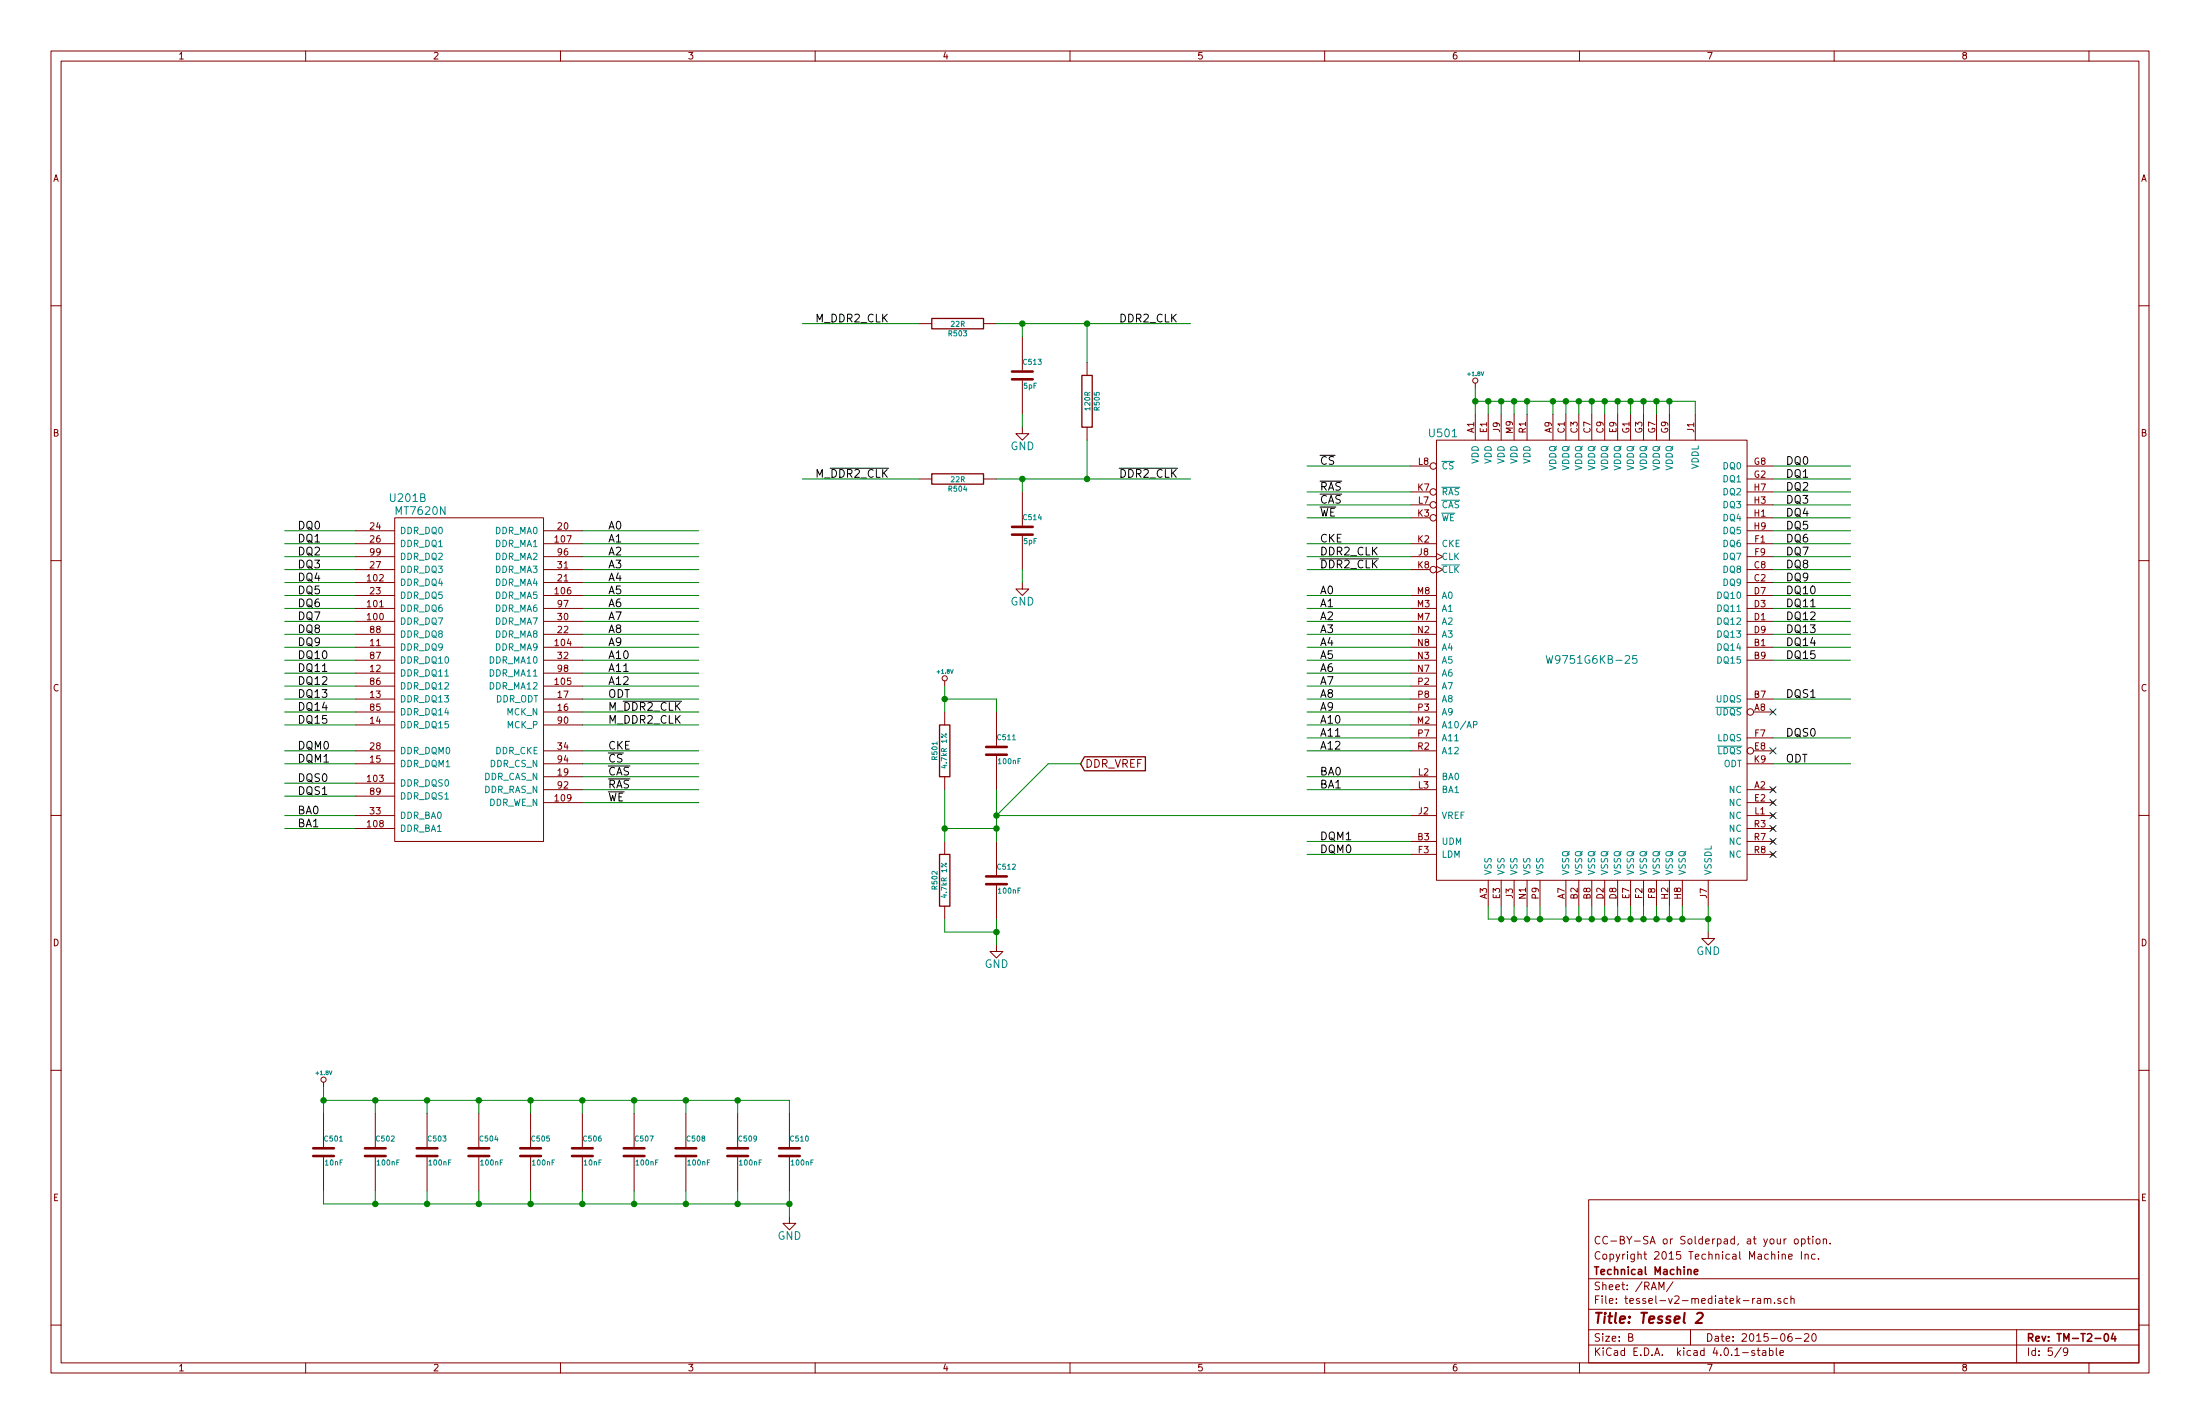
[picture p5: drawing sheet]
<svg xmlns="http://www.w3.org/2000/svg" width="432mm" height="279mm" viewBox="0 0 432 279" stroke-linecap="round" stroke-linejoin="round" font-family="sans-serif">
<g fill="none" stroke="#840000" stroke-width=".2">
<path d="M10 10h411.8v259.4h-411.8zM12 12h407.8v255.4h-407.8zM60 10v2M110 10v2M160 10v2M210 10v2M260 10v2M310 10v2M360 10v2M410 10v2M10 60h2M419.8 60h2"/>
<path d="M180.3 63.5h2.6M193 63.5h2.6M200.7 66v6.6M200.7 74.7v6.6M213.4 71.1v2.6M289.6 75.2v1M180.3 94h2.6M193 94h2.6M200.7 83.8v1.3h1.2l-1.2 1.3-1.3-1.3h1.3M200.7 96.5v6.6M213.4 83.8v2.6M276.9 99.1h3.8"/>
<path d="M276.9 96.5h3.8M276.9 91.4h3.8M281.9 86.4h61v86.3h-61zM289.6 81.3v5.1M292.1 81.3v5.1M294.6 81.3v5.1M297.2 81.3v5.1M299.7 81.3v5.1M304.8 81.3v5.1M307.3 81.3v5.1M309.9 81.3v5.1M312.4 81.3v5.1"/>
<path d="M315 81.3v5.1M317.5 81.3v5.1M320 81.3v5.1M322.6 81.3v5.1M325.1 81.3v5.1M327.7 81.3v5.1M332.7 81.3v5.1M342.9 94h5.1M342.9 99.1h5.1M342.9 96.5h5.1M342.9 91.4h5.1M10 110h2"/>
<path d="M69.8 106.7h7.7M69.8 114.3h7.7M69.8 119.4h7.7M69.8 116.8h7.7M69.8 111.8h7.7M69.8 109.2h7.7M69.8 104.1h7.7M77.5 101.6h29.2v63.5h-29.2zM106.7 106.7h7.6M106.7 114.3h7.6M106.7 119.4h7.6M106.7 116.8h7.6"/>
<path d="M106.7 111.8h7.6M106.7 109.2h7.6M106.7 104.1h7.6M200.7 114.3v1.3h1.2l-1.2 1.2-1.3-1.2h1.3M200.7 105.2v6.6M276.9 106.7h5M276.9 101.6h3.8M276.9 119.4h5M276.9 116.8h5M276.9 111.8h3.8M276.9 109.2h5M281.9 108.6l1.3 .6-1.3 .7"/>
<path d="M281.9 111.1l1.3 .7-1.3 .6M342.9 106.7h5.1M342.9 101.6h5.1M342.9 114.3h5.1M342.9 119.4h5.1M342.9 116.8h5.1M342.9 111.8h5.1M342.9 109.2h5.1M342.9 104.1h5.1M419.8 110h2M69.8 127h7.7M69.8 121.9h7.7"/>
<path d="M69.8 124.5h7.7M69.8 134.6h7.7M69.8 129.5h7.7M69.8 139.7h7.7M69.8 137.2h7.7M69.8 132.1h7.7M106.7 127h7.6M106.7 121.9h7.6M106.7 124.5h7.6M106.7 134.6h7.6M106.7 129.5h7.6M106.7 139.7h7.6"/>
<path d="M106.7 137.2h7.6M106.7 132.1h7.6M185.4 133.6v1M185.4 139.7v2.5M195.6 139.7v6.6M276.9 127h5M276.9 121.9h5M276.9 124.5h5M276.9 134.6h5M276.9 129.5h5M276.9 139.7h5M276.9 137.2h5"/>
<path d="M276.9 132.1h5M342.9 127h5.1M342.9 121.9h5.1M342.9 124.5h5.1M342.9 129.5h5.1M342.9 137.2h5.1M344.2 139.7h3.8M10 160h2M69.8 142.2h7.7M69.8 147.3h7.7M69.8 149.9h7.7M69.8 156.2h7.7"/>
<path d="M69.8 153.7h7.7M106.7 154.9h7.6M106.7 157.5h7.6M106.7 152.4h7.6M106.7 142.2h7.6M106.7 147.3h7.6M106.7 149.9h7.6M185.4 152.4v2.5M195.6 148.3v6.6M276.9 154.9h5M276.9 152.4h5M276.9 142.2h5"/>
<path d="M276.9 147.3h5M276.9 144.8h5M342.9 154.9h5.1M342.9 157.5h5.1M342.9 144.8h5.1M342.9 149.9h5.1M344.2 147.3h3.8M347.7 159.7l.6 .6M347.7 154.6l.6 .6M347.7 157.2l.6 .6M348.3 159.7l-.6 .6M348.3 154.6l-.6 .6"/>
<path d="M348.3 157.2l-.6 .6M419.8 160h2M69.8 160h7.7M69.8 162.6h7.7M185.4 165.1v2.5M185.4 177.8v2.5M195.6 165.1v6.6M195.6 173.7v6.6M276.9 160h5M276.9 165.1h5M276.9 167.6h5M292.1 172.7v5.1"/>
<path d="M294.6 172.7v5.1M297.2 172.7v5.1M299.7 172.7v5.1M302.3 172.7v5.1M307.3 172.7v5.1M309.9 172.7v5.1M312.4 172.7v5.1M315 172.7v5.1M317.5 172.7v5.1M320 172.7v5.1M322.6 172.7v5.1M325.1 172.7v5.1"/>
<path d="M327.7 172.7v5.1M330.2 172.7v5.1M335.3 172.7v5.1M342.9 160h5.1M342.9 165.1h5.1M342.9 167.6h5.1M342.9 162.6h5.1M347.7 162.3l.6 .6M347.7 164.8l.6 .6M347.7 167.3l.6 .6M348.3 162.3l-.6 .6M348.3 164.8l-.6 .6"/>
<path d="M348.3 167.3l-.6 .6M195.6 185.4v1.3h1.2l-1.2 1.3-1.3-1.3h1.3M335.3 182.9v1.3h1.2l-1.2 1.2-1.3-1.2h1.3M10 210h2M63.5 212.3v1.1M63.5 218.4v6.6M73.7 218.4v6.6M83.8 218.4v6.6M94 218.4v6.6M104.1 218.4v6.6M114.3 218.4v6.6M124.5 218.4v6.6"/>
<path d="M134.6 218.4v6.6M144.8 218.4v6.6M154.9 218.4v6.6M419.8 210h2M63.5 227.1v6.6M73.7 227.1v6.6M83.8 227.1v6.6M94 227.1v6.6M104.1 227.1v6.6M114.3 227.1v6.6M124.5 227.1v6.6M134.6 227.1v6.6"/>
<path d="M144.8 227.1v6.6M154.9 238.8v1.2h1.3l-1.3 1.3-1.2-1.3h1.2M154.9 227.1v6.6M311.8 235.4h108v32h-108zM10 260h2M311.8 256.9h108M311.8 250.9h108M325.6 253.1v-1.5l.5 1 .5-1v1.5M328.4 251.5l-1.3 1.9M344 254.8v1M344.4 254.8l-.4 .2M344.9 254.8h.6l.1 1"/>
<path d="M345.6 255.1l-.5 .1-.2 .2 .2 .4 .5-.1M346.3 254.9l.2-.1h.4v1M346.3 254.8v1M346.9 255a.36 .36 0 0 1 .3-.3 .36 .36 0 0 1 .4 .3v.8M348.3 255.6v.2M349.5 254.8a.37 .37 0 0 0-.6 .2l.1 .2 .5 .1 .1 .2-.2 .3-.5-.1M349.8 246.2l.2-.1 .4 .1v.9M349.8 246.1v1M350.6 243.1l-.4 .3M350.9 254.8h-.5l-.3 .2 .1 .6 .2 .2 .5-.1M351.1 246.6l.7-.2-.1-.2-.4-.1-.2 .2v.7h.6M351.5 254.9l.2-.1h.4v1"/>
<path d="M351.5 254.3v1.5M352.2 243.2l.3-.1 .4 .1 .1 .6-.2 .2-.3 .1-.3-.2zM353.6 245.6v1.5M353.6 243.2l.4-.1 .3 .3-.1 .6h-.6M353.6 243.1v1.5M354.3 246.2l.2-.1 .4 .1v.9M354.3 246.1v1M354.7 243.1h.6M354.9 242.6v1.3l.4 .2M355.8 242.6v.1M355.8 243.1v1M356.3 246.2l-.5-.1-.3 .3 .1 .5 .2 .2 .5-.1"/>
<path d="M356.5 243.2l.2-.1 .4 .1 .1 .6-.1 .2-.4 .1-.2-.2zM356.9 246.9v.2M357.9 243.2l.2-.1 .3 .1 .1 .9M357.9 243.1v1M359.2 243.9v.2M419.8 260h2M60 267.4v2M110 267.4v2M160 267.4v2M210 267.4v2M260 267.4v2M310 267.4v2"/>
<path d="M311.8 263.9h108M311.8 260.9h108M319.7 262.4l.7-.1v-.5l-.2-.1h-.5v1.5h.5l.2-.2 .1-.3-.3-.3M331.8 260.9v3M344.4 265a.37 .37 0 0 0-.6 .2l.1 .2 .5 .1v.2l-.2 .3-.4-.1M344.9 265h.5M345.1 264.5v1.3l.3 .2M345.9 265h.6l.1 1M346.6 265.3l-.5 .1-.2 .2 .2 .4 .5-.1M347.3 265h.4l.3 .3-.1 .6h-.6M347.3 264.5v1.5M348.6 264.5v1.3l.2 .2"/>
<path d="M349.4 265.5l.7-.2-.1-.3h-.4l-.2 .2v.7h.6M351.6 261.7h-.4a1.11 1.11 0 0 0-.1 1.4l.4 .1 .2-.2 .1-.5-.3-.2h-.4l-.2 .2M352.4 262.6h1.1M354.2 261.8l.6-.1 .2 .4-.9 1.1h.9M355.8 261.8l.2-.1a.8 .8 0 0 1 .5 .7 .8 .8 0 0 1-.5 .8l-.2-.2-.2-.4zM360 267.4v2M395.8 260.9v6.5M404.5 264.4l-1.2 1.9M405.8 265.1l-.2 .3h-.3l-.3-.3 .1-.6h.5l.2 .1a1.19 1.19 0 0 1-.2 1.3l-.5 .1M410 267.4v2"/>
<circle cx="289.6" cy="74.7" r=".51"/>
<circle cx="281.3" cy="91.4" r=".63"/>
<circle cx="281.3" cy="96.5" r=".63"/>
<circle cx="281.3" cy="99.1" r=".63"/>
<circle cx="281.3" cy="111.8" r=".63"/>
<circle cx="281.3" cy="101.6" r=".63"/>
<circle cx="185.4" cy="133.1" r=".51"/>
<circle cx="343.5" cy="139.7" r=".63"/>
<circle cx="343.5" cy="147.3" r=".63"/>
<circle cx="63.5" cy="211.8" r=".51"/>
</g>
<path d="M332.5 249.6l.7-.2v-.3h-.4l-.3 .2 .1 .7h.6M413.1 261.8l.2-.1a.8 .8 0 0 1 .6 .7 .8 .8 0 0 1-.6 .8l-.2-.2-.1-.4zM414.8 261.6l-.4 1.1h.9M415.1 262.2v1" fill="none" stroke="#840000" stroke-width=".3"/>
<path d="M333.1 257.8l.3-.2h.5l.2 .1 .1 .5-1.4 1.4h1.2" fill="none" stroke="#840000" stroke-width=".41"/>
<path d="M283 95.6h3.5M283 98.1h3.5M283 110.8h3.5M303.5 128.6l.3 1.5 .3-1 .3 1 .4-1.5M321.2 128.6h-.7l-.1 .8 .2-.2 .6 .1 .1 .6-.3 .2-.6-.1M336.8 138.8h5.1M289.2 142.2l.6-.1 .1-.4-.7-.1v1.2M337.1 146.4h4.8" fill="none" stroke="#008484" stroke-width=".2"/>
<path d="M162.9 91.9h11.5M219.7 91.9h11.4M259.1 94.4h4.2M259.1 97h4.2M259.1 109.7h11.5M122.3 137.6h11.5M119.4 150.3h4.2M119.4 152.8h4.2" fill="none" stroke="#000" stroke-width=".2"/>
<g fill="none" stroke="#840000" stroke-width=".51">
<path d="M198.6 74.4h4.1M198.6 72.9h4.1M198.6 104.9h4.1M198.6 103.4h4.1M193.5 148.1h4.1M193.5 146.6h4.1M193.5 173.5h4.1M193.5 172h4.1M61.5 226.8h4M61.5 225.3h4M71.6 226.8h4.1M71.6 225.3h4.1"/>
<path d="M81.8 226.8h4.1M81.8 225.3h4.1M91.9 226.8h4.1M91.9 225.3h4.1M102.1 226.8h4.1M102.1 225.3h4.1M112.3 226.8h4M112.3 225.3h4M122.4 226.8h4.1M122.4 225.3h4.1M132.6 226.8h4.1M132.6 225.3h4.1"/>
<path d="M142.7 226.8h4.1M142.7 225.3h4.1M152.9 226.8h4.1M152.9 225.3h4.1"/>
</g>
<path d="M182.9 62.5h10.1v2h-10.1zM212.3 73.7h2.1v10.1h-2.1zM182.9 93h10.1v2h-10.1zM184.4 142.2h2v10.2h-2zM212.9 148.5h11.9v2.7h-11.9l-.8-1.3zM184.4 167.6h2v10.2h-2z" fill="none" stroke="#840000" stroke-width=".25"/>
<g fill="none" stroke="#000084" stroke-width=".2">
<path d="M347.4 139.1l1.2 1.2M348.6 139.1l-1.2 1.2M347.4 156.9l1.2 1.2M347.4 146.7l1.2 1.2M347.4 154.3l1.2 1.2M347.4 159.4l1.2 1.2M348.6 156.9l-1.2 1.2M348.6 146.7l-1.2 1.2M348.6 154.3l-1.2 1.2M348.6 159.4l-1.2 1.2M347.4 164.5l1.2 1.2M347.4 162l1.2 1.2"/>
<path d="M347.4 167l1.2 1.2M348.6 164.5l-1.2 1.2M348.6 162l-1.2 1.2M348.6 167l-1.2 1.2"/>
</g>
<g fill="none" stroke="#008400" stroke-width=".2">
<path d="M157.5 63.5h22.8M195.6 63.5h38.1M200.7 63.5v2.5M213.4 63.5v7.6M289.6 78.7h43.1v2.6M289.6 76.2v5.1M292.1 78.7v2.6M294.6 78.7v2.6M297.2 78.7v2.6M299.7 78.7v2.6M304.8 78.7v2.6M307.3 78.7v2.6"/>
<path d="M309.9 78.7v2.6M312.4 78.7v2.6M315 78.7v2.6M317.5 78.7v2.6M320 78.7v2.6M322.6 78.7v2.6M325.1 78.7v2.6M327.7 78.7v2.6M157.5 94h22.8M195.6 94h38.1M200.7 81.3v2.5M200.7 94v2.5"/>
<path d="M213.4 86.4v7.6M256.5 91.4h20.4M256.5 96.5h20.4M256.5 99.1h20.4M348 91.4h15.2M348 94h15.2M348 96.5h15.2M348 99.1h15.2M55.9 104.1h13.9M55.9 106.7h13.9M55.9 109.2h13.9M55.9 111.8h13.9"/>
<path d="M55.9 114.3h13.9M55.9 116.8h13.9M55.9 119.4h13.9M114.3 104.1h22.9M114.3 106.7h22.9M114.3 109.2h22.9M114.3 111.8h22.9M114.3 114.3h22.9M114.3 116.8h22.9M114.3 119.4h22.9M200.7 111.8v2.5M256.5 106.7h20.4"/>
<path d="M256.5 109.2h20.4M256.5 111.8h20.4M256.5 116.8h20.4M256.5 119.4h20.4M256.5 101.6h20.4M348 104.1h15.2M348 106.7h15.2M348 109.2h15.2M348 111.8h15.2M348 114.3h15.2M348 116.8h15.2M348 119.4h15.2"/>
<path d="M348 101.6h15.2M55.9 121.9h13.9M55.9 124.5h13.9M55.9 127h13.9M55.9 129.5h13.9M55.9 132.1h13.9M55.9 134.6h13.9M55.9 137.2h13.9M55.9 139.7h13.9M114.3 121.9h22.9M114.3 124.5h22.9M114.3 127h22.9"/>
<path d="M114.3 129.5h22.9M114.3 132.1h22.9M114.3 134.6h22.9M114.3 137.2h22.9M114.3 139.7h22.9M185.4 137.2h10.2v2.5M185.4 134.6v5.1M256.5 121.9h20.4M256.5 124.5h20.4M256.5 127h20.4M256.5 129.5h20.4M256.5 132.1h20.4"/>
<path d="M256.5 134.6h20.4M256.5 137.2h20.4M256.5 139.7h20.4M348 121.9h15.2M348 124.5h15.2M348 127h15.2M348 129.5h15.2M348 137.2h15.2M55.9 142.2h13.9M55.9 149.9h13.9M55.9 147.3h13.9M55.9 153.7h13.9"/>
<path d="M55.9 156.2h13.9M114.3 142.2h22.9M114.3 149.9h22.9M114.3 147.3h22.9M114.3 152.4h22.9M114.3 154.9h22.9M114.3 157.5h22.9M185.4 154.9v10.2M195.6 154.9v10.2M212.1 149.9h-6.4l-10.1 10.1h81.3M256.5 142.2h20.4M256.5 147.3h20.4"/>
<path d="M256.5 144.8h20.4M256.5 152.4h20.4M256.5 154.9h20.4M348 149.9h15.2M348 144.8h15.2M55.9 160h13.9M55.9 162.6h13.9M185.4 162.6h10.2M256.5 165.1h20.4M256.5 167.6h20.4M292.1 177.8v2.5h43.2M294.6 177.8v2.5"/>
<path d="M297.2 177.8v2.5M299.7 177.8v2.5M302.3 177.8v2.5M307.3 177.8v2.5M309.9 177.8v2.5M312.4 177.8v2.5M315 177.8v2.5M317.5 177.8v2.5M320 177.8v2.5M322.6 177.8v2.5M325.1 177.8v2.5M327.7 177.8v2.5"/>
<path d="M330.2 177.8v2.5M335.3 177.8v5.1M185.4 180.3v2.6h10.2M195.6 180.3v5.1M63.5 213.4v5M63.5 215.9h91.4v2.5M73.7 215.9v2.5M83.8 215.9v2.5M94 215.9v2.5M104.1 215.9v2.5M114.3 215.9v2.5M124.5 215.9v2.5"/>
<path d="M134.6 215.9v2.5M144.8 215.9v2.5M63.5 233.7v2.5h91.4M73.7 233.7v2.5M83.8 233.7v2.5M94 233.7v2.5M104.1 233.7v2.5M114.3 233.7v2.5M124.5 233.7v2.5M134.6 233.7v2.5M144.8 233.7v2.5M154.9 233.7v5.1"/>
</g>
<g fill="#008400" stroke="#008400" stroke-width=".25">
<circle cx="294.6" cy="180.3" r=".51"/>
<circle cx="297.2" cy="180.3" r=".51"/>
<circle cx="299.7" cy="180.3" r=".51"/>
<circle cx="302.3" cy="180.3" r=".51"/>
<circle cx="307.3" cy="180.3" r=".51"/>
<circle cx="309.9" cy="180.3" r=".51"/>
<circle cx="312.4" cy="180.3" r=".51"/>
<circle cx="315" cy="180.3" r=".51"/>
<circle cx="317.5" cy="180.3" r=".51"/>
<circle cx="320" cy="180.3" r=".51"/>
<circle cx="322.6" cy="180.3" r=".51"/>
<circle cx="325.1" cy="180.3" r=".51"/>
<circle cx="327.7" cy="180.3" r=".51"/>
<circle cx="330.2" cy="180.3" r=".51"/>
<circle cx="200.7" cy="63.5" r=".51"/>
<circle cx="292.1" cy="78.7" r=".51"/>
<circle cx="294.6" cy="78.7" r=".51"/>
<circle cx="297.2" cy="78.7" r=".51"/>
<circle cx="299.7" cy="78.7" r=".51"/>
<circle cx="304.8" cy="78.7" r=".51"/>
<circle cx="307.3" cy="78.7" r=".51"/>
<circle cx="309.9" cy="78.7" r=".51"/>
<circle cx="312.4" cy="78.7" r=".51"/>
<circle cx="315" cy="78.7" r=".51"/>
<circle cx="317.5" cy="78.7" r=".51"/>
<circle cx="320" cy="78.7" r=".51"/>
<circle cx="322.6" cy="78.7" r=".51"/>
<circle cx="325.1" cy="78.7" r=".51"/>
<circle cx="327.7" cy="78.7" r=".51"/>
<circle cx="73.7" cy="215.9" r=".51"/>
<circle cx="83.8" cy="215.9" r=".51"/>
<circle cx="94" cy="215.9" r=".51"/>
<circle cx="94" cy="236.2" r=".51"/>
<circle cx="83.8" cy="236.2" r=".51"/>
<circle cx="73.7" cy="236.2" r=".51"/>
<circle cx="124.5" cy="215.9" r=".51"/>
<circle cx="134.6" cy="215.9" r=".51"/>
<circle cx="144.8" cy="215.9" r=".51"/>
<circle cx="144.8" cy="236.2" r=".51"/>
<circle cx="134.6" cy="236.2" r=".51"/>
<circle cx="124.5" cy="236.2" r=".51"/>
<circle cx="195.6" cy="162.6" r=".51"/>
<circle cx="185.4" cy="162.6" r=".51"/>
<circle cx="335.3" cy="180.3" r=".51"/>
<circle cx="195.6" cy="160" r=".51"/>
<circle cx="185.4" cy="137.2" r=".51"/>
<circle cx="195.6" cy="182.9" r=".51"/>
<circle cx="63.5" cy="215.9" r=".51"/>
<circle cx="104.1" cy="236.2" r=".51"/>
<circle cx="114.3" cy="215.9" r=".51"/>
<circle cx="154.9" cy="236.2" r=".51"/>
<circle cx="289.6" cy="78.7" r=".51"/>
<circle cx="213.4" cy="63.5" r=".51"/>
<circle cx="200.7" cy="94" r=".51"/>
<circle cx="213.4" cy="94" r=".51"/>
<circle cx="114.3" cy="236.2" r=".51"/>
<circle cx="104.1" cy="215.9" r=".51"/>
</g>
<text font-size="2.8" fill="#840000" x="312.8" y="259.7">Title: Tessel 2</text>
<g font-size="2.1">
<text x="160" y="63.2">M_DDR2_CLK</text>
<text x="219.8" y="63.2">DDR2_CLK</text>
<text x="160" y="93.7">M_DDR2_CLK</text>
<text x="219.8" y="93.7">DDR2_CLK</text>
<text x="259.1" y="91.2">CS</text>
<text x="350.5" y="91.2">DQ0</text>
<text x="350.5" y="93.7">DQ1</text>
<text x="259.1" y="96.3">RAS</text>
<text x="259.1" y="98.8">CAS</text>
<text x="259.1" y="101.3">WE</text>
<text x="350.5" y="96.3">DQ2</text>
<text x="350.5" y="98.8">DQ3</text>
<text x="350.5" y="101.3">DQ4</text>
<text x="58.4" y="103.9">DQ0</text>
<text x="58.4" y="106.4">DQ1</text>
<text x="119.4" y="103.9">A0</text>
<text x="119.4" y="106.4">A1</text>
<text x="259.1" y="106.4">CKE</text>
<text x="350.5" y="103.9">DQ5</text>
<text x="350.5" y="106.4">DQ6</text>
<text x="58.4" y="109">DQ2</text>
<text x="58.4" y="111.5">DQ3</text>
<text x="119.4" y="109">A2</text>
<text x="119.4" y="111.5">A3</text>
<text x="259.1" y="109">DDR2_CLK</text>
<text x="259.1" y="111.5">DDR2_CLK</text>
<text x="350.5" y="109">DQ7</text>
<text x="350.5" y="111.5">DQ8</text>
<text x="58.4" y="114">DQ4</text>
<text x="58.4" y="116.6">DQ5</text>
<text x="58.4" y="119.1">DQ6</text>
<text x="119.4" y="114">A4</text>
<text x="119.4" y="116.6">A5</text>
<text x="119.4" y="119.1">A6</text>
<text x="259.1" y="116.6">A0</text>
<text x="259.1" y="119.1">A1</text>
<text x="350.5" y="114">DQ9</text>
<text x="350.5" y="116.6">DQ10</text>
<text x="350.5" y="119.1">DQ11</text>
<text x="58.4" y="121.7">DQ7</text>
<text x="58.4" y="124.2">DQ8</text>
<text x="119.4" y="121.7">A7</text>
<text x="119.4" y="124.2">A8</text>
<text x="259.1" y="121.7">A2</text>
<text x="259.1" y="124.2">A3</text>
<text x="350.5" y="121.7">DQ12</text>
<text x="350.5" y="124.2">DQ13</text>
<text x="58.4" y="126.7">DQ9</text>
<text x="58.4" y="129.3">DQ10</text>
<text x="58.4" y="131.8">DQ11</text>
<text x="119.4" y="126.7">A9</text>
<text x="119.4" y="129.3">A10</text>
<text x="119.4" y="131.8">A11</text>
<text x="259.1" y="126.7">A4</text>
<text x="259.1" y="129.3">A5</text>
<text x="259.1" y="131.8">A6</text>
<text x="350.5" y="126.7">DQ14</text>
<text x="350.5" y="129.3">DQ15</text>
<text x="58.4" y="134.4">DQ12</text>
<text x="58.4" y="136.9">DQ13</text>
<text x="119.4" y="134.4">A12</text>
<text x="119.4" y="136.9">ODT</text>
<text x="259.1" y="134.4">A7</text>
<text x="259.1" y="136.9">A8</text>
<text x="350.5" y="136.9">DQS1</text>
<text x="58.4" y="139.4">DQ14</text>
<text x="58.4" y="142">DQ15</text>
<text x="119.4" y="139.4">M_DDR2_CLK</text>
<text x="119.4" y="142">M_DDR2_CLK</text>
<text x="259.1" y="139.4">A9</text>
<text x="259.1" y="142">A10</text>
<text x="58.4" y="147.1">DQM0</text>
<text x="58.4" y="149.6">DQM1</text>
<text x="119.4" y="147.1">CKE</text>
<text x="119.4" y="149.6">CS</text>
<text x="259.1" y="144.5">A11</text>
<text x="259.1" y="147.1">A12</text>
<text x="350.5" y="149.6">ODT</text>
<text x="350.5" y="144.5">DQS0</text>
<text x="58.4" y="153.4">DQS0</text>
<text x="58.4" y="156">DQS1</text>
<text x="119.4" y="152.1">CAS</text>
<text x="119.4" y="154.7">RAS</text>
<text x="259.1" y="154.7">BA1</text>
<text x="259.1" y="152.1">BA0</text>
<text x="58.4" y="159.8">BA0</text>
<text x="119.4" y="157.2">WE</text>
<text x="58.4" y="162.3">BA1</text>
<text x="259.1" y="164.8">DQM1</text>
<text x="259.1" y="167.4">DQM0</text>
</g>
<g font-size="2.1" fill="#008484">
<text x="198.3" y="88.3">GND</text>
<text x="280.7" y="85.8">U501</text>
<text x="76.7" y="98.5">U201B</text>
<text x="77.9" y="101">MT7620N</text>
<text x="198.3" y="118.8">GND</text>
<text x="304.6" y="130.2">W9751G6KB-25</text>
<text x="193.2" y="189.9">GND</text>
<text x="332.9" y="187.4">GND</text>
<text x="152.6" y="243.3">GND</text>
</g>
<g font-size="2.1" fill="#840000">
<text x="213" y="150.6">DDR_VREF</text>
<text x="312.8" y="244.1">CC-BY-SA or Solderpad, at your option.</text>
<text x="312.8" y="250.1">Technical Machine</text>
<text x="312.8" y="247.1">Copyright 2015 Technical Machine Inc.</text>
<text x="312.8" y="255.8">File: tessel-v2-mediatek-ram.sch</text>
<text x="312.8" y="253.1">Sheet: /RAM/</text>
<text x="312.8" y="263.2">Size: B</text>
<text x="334.8" y="263.2">Date: 2015-06-20</text>
<text x="397.8" y="263.2">Rev: TM-T2-04</text>
<text x="312.8" y="266">KiCad E.D.A. kicad 4.0.1-stable</text>
<text x="397.8" y="266">Id: 5/9</text>
</g>
<g font-size="1.8" fill="#840000">
<text x="35" y="11.6">1</text>
<text x="85" y="11.6">2</text>
<text x="135" y="11.6">3</text>
<text x="185" y="11.6">4</text>
<text x="235" y="11.6">5</text>
<text x="285" y="11.6">6</text>
<text x="335" y="11.6">7</text>
<text x="385" y="11.6">8</text>
<text x="10.4" y="35.6">A</text>
<text x="420.2" y="35.6">A</text>
<text x="10.4" y="85.6">B</text>
<text x="289.3" y="84.9" transform="rotate(-90 289.3 84.9)">A1</text>
<text x="291.8" y="84.9" transform="rotate(-90 291.8 84.9)">E1</text>
<text x="294.4" y="84.8" transform="rotate(-90 294.4 84.8)">J9</text>
<text x="296.9" y="85" transform="rotate(-90 296.9 85)">M9</text>
<text x="299.5" y="84.9" transform="rotate(-90 299.5 84.9)">R1</text>
<text x="304.5" y="84.9" transform="rotate(-90 304.5 84.9)">A9</text>
<text x="307.1" y="84.9" transform="rotate(-90 307.1 84.9)">C1</text>
<text x="309.6" y="84.9" transform="rotate(-90 309.6 84.9)">C3</text>
<text x="312.2" y="84.9" transform="rotate(-90 312.2 84.9)">C7</text>
<text x="314.7" y="84.9" transform="rotate(-90 314.7 84.9)">C9</text>
<text x="317.2" y="84.9" transform="rotate(-90 317.2 84.9)">E9</text>
<text x="319.8" y="85" transform="rotate(-90 319.8 85)">G1</text>
<text x="322.3" y="85" transform="rotate(-90 322.3 85)">G3</text>
<text x="324.9" y="85" transform="rotate(-90 324.9 85)">G7</text>
<text x="327.4" y="85" transform="rotate(-90 327.4 85)">G9</text>
<text x="332.5" y="84.8" transform="rotate(-90 332.5 84.8)">J1</text>
<text x="420.2" y="85.6">B</text>
<text x="278.4" y="91.2">L8</text>
<text x="344.3" y="93.7">G2</text>
<text x="344.3" y="91.2">G8</text>
<text x="278.3" y="101.3">K3</text>
<text x="278.3" y="96.3">K7</text>
<text x="278.4" y="98.8">L7</text>
<text x="344.3" y="101.3">H1</text>
<text x="344.3" y="98.8">H3</text>
<text x="344.3" y="96.3">H7</text>
<text x="72.7" y="103.9">24</text>
<text x="72.7" y="106.4">26</text>
<text x="109" y="106.4">107</text>
<text x="109.5" y="103.9">20</text>
<text x="278.3" y="106.4">K2</text>
<text x="344.3" y="103.9">H9</text>
<text x="344.4" y="106.4">F1</text>
<text x="72.7" y="111.5">27</text>
<text x="72.7" y="109">99</text>
<text x="109.5" y="111.5">31</text>
<text x="109.5" y="109">96</text>
<text x="278.3" y="111.5">K8</text>
<text x="278.4" y="109">J8</text>
<text x="344.3" y="111.5">C8</text>
<text x="344.4" y="109">F9</text>
<text x="72.2" y="119.1">101</text>
<text x="72.2" y="114">102</text>
<text x="72.7" y="116.6">23</text>
<text x="109" y="116.6">106</text>
<text x="109.5" y="114">21</text>
<text x="109.5" y="119.1">97</text>
<text x="278.2" y="119.1">M3</text>
<text x="278.2" y="116.6">M8</text>
<text x="344.3" y="114">C2</text>
<text x="344.3" y="119.1">D3</text>
<text x="344.3" y="116.6">D7</text>
<text x="72.2" y="121.7">100</text>
<text x="72.7" y="124.2">88</text>
<text x="109.5" y="121.7">30</text>
<text x="109.5" y="124.2">22</text>
<text x="278.2" y="121.7">M7</text>
<text x="278.3" y="124.2">N2</text>
<text x="344.3" y="121.7">D1</text>
<text x="344.3" y="124.2">D9</text>
<text x="72.7" y="126.7">11</text>
<text x="72.7" y="131.8">12</text>
<text x="72.7" y="129.3">87</text>
<text x="109" y="126.7">104</text>
<text x="109.5" y="129.3">32</text>
<text x="109.5" y="131.8">98</text>
<text x="278.3" y="129.3">N3</text>
<text x="278.3" y="131.8">N7</text>
<text x="278.3" y="126.7">N8</text>
<text x="344.3" y="126.7">B1</text>
<text x="344.3" y="129.3">B9</text>
<text x="10.4" y="135.6">C</text>
<text x="72.7" y="136.9">13</text>
<text x="72.7" y="134.4">86</text>
<text x="109" y="134.4">105</text>
<text x="109.5" y="136.9">17</text>
<text x="278.3" y="134.4">P2</text>
<text x="278.3" y="136.9">P8</text>
<text x="344.3" y="136.9">B7</text>
<text x="420.2" y="135.6">C</text>
<text x="72.7" y="142">14</text>
<text x="72.7" y="139.4">85</text>
<text x="109.5" y="142">90</text>
<text x="109.5" y="139.4">16</text>
<text x="278.2" y="142">M2</text>
<text x="278.3" y="139.4">P3</text>
<text x="344.3" y="139.4">A8</text>
<text x="72.7" y="149.6">15</text>
<text x="72.7" y="147.1">28</text>
<text x="109.5" y="147.1">34</text>
<text x="109.5" y="149.6">94</text>
<text x="278.3" y="147.1">R2</text>
<text x="278.3" y="144.5">P7</text>
<text x="344.3" y="149.6">K9</text>
<text x="344.4" y="147.1">E8</text>
<text x="344.4" y="144.5">F7</text>
<text x="72.2" y="153.4">103</text>
<text x="72.7" y="156">89</text>
<text x="109.5" y="154.7">92</text>
<text x="109.5" y="152.1">19</text>
<text x="278.4" y="152.1">L2</text>
<text x="278.4" y="154.7">L3</text>
<text x="344.3" y="154.7">A2</text>
<text x="72.7" y="159.8">33</text>
<text x="109" y="157.2">109</text>
<text x="278.4" y="159.8">J2</text>
<text x="344.4" y="157.2">E2</text>
<text x="344.4" y="159.8">L1</text>
<text x="72.2" y="162.3">108</text>
<text x="278.3" y="164.8">B3</text>
<text x="278.4" y="167.4">F3</text>
<text x="344.3" y="162.3">R3</text>
<text x="344.3" y="164.8">R7</text>
<text x="344.3" y="167.4">R8</text>
<text x="291.8" y="176.4" transform="rotate(-90 291.8 176.4)">A3</text>
<text x="294.4" y="176.3" transform="rotate(-90 294.4 176.3)">E3</text>
<text x="296.9" y="176.2" transform="rotate(-90 296.9 176.2)">J3</text>
<text x="299.5" y="176.4" transform="rotate(-90 299.5 176.4)">N1</text>
<text x="302" y="176.3" transform="rotate(-90 302 176.3)">P9</text>
<text x="307.1" y="176.4" transform="rotate(-90 307.1 176.4)">A7</text>
<text x="309.6" y="176.4" transform="rotate(-90 309.6 176.4)">B2</text>
<text x="312.2" y="176.4" transform="rotate(-90 312.2 176.4)">B8</text>
<text x="314.7" y="176.4" transform="rotate(-90 314.7 176.4)">D2</text>
<text x="317.2" y="176.4" transform="rotate(-90 317.2 176.4)">D8</text>
<text x="319.8" y="176.3" transform="rotate(-90 319.8 176.3)">E7</text>
<text x="322.3" y="176.3" transform="rotate(-90 322.3 176.3)">F2</text>
<text x="324.9" y="176.3" transform="rotate(-90 324.9 176.3)">F8</text>
<text x="327.4" y="176.4" transform="rotate(-90 327.4 176.4)">H2</text>
<text x="329.9" y="176.4" transform="rotate(-90 329.9 176.4)">H8</text>
<text x="335" y="176.2" transform="rotate(-90 335 176.2)">J7</text>
<text x="10.4" y="185.6">D</text>
<text x="420.2" y="185.6">D</text>
<text x="10.4" y="235.6">E</text>
<text x="420.2" y="235.6">E</text>
<text x="35" y="269">1</text>
<text x="85" y="269">2</text>
<text x="135" y="269">3</text>
<text x="185" y="269">4</text>
<text x="235" y="269">5</text>
<text x="285" y="269">6</text>
<text x="335" y="269">7</text>
<text x="385" y="269">8</text>
</g>
<g font-size="1.8" fill="#008484">
<text x="283" y="92.1">CS</text>
<text x="290.2" y="91.1" transform="rotate(-90 290.2 91.1)">VDD</text>
<text x="292.7" y="91.1" transform="rotate(-90 292.7 91.1)">VDD</text>
<text x="295.3" y="91.1" transform="rotate(-90 295.3 91.1)">VDD</text>
<text x="297.8" y="91.1" transform="rotate(-90 297.8 91.1)">VDD</text>
<text x="300.4" y="91.1" transform="rotate(-90 300.4 91.1)">VDD</text>
<text x="305.4" y="92.5" transform="rotate(-90 305.4 92.5)">VDDQ</text>
<text x="308" y="92.5" transform="rotate(-90 308 92.5)">VDDQ</text>
<text x="310.5" y="92.5" transform="rotate(-90 310.5 92.5)">VDDQ</text>
<text x="313.1" y="92.5" transform="rotate(-90 313.1 92.5)">VDDQ</text>
<text x="315.6" y="92.5" transform="rotate(-90 315.6 92.5)">VDDQ</text>
<text x="318.1" y="92.5" transform="rotate(-90 318.1 92.5)">VDDQ</text>
<text x="320.7" y="92.5" transform="rotate(-90 320.7 92.5)">VDDQ</text>
<text x="323.2" y="92.5" transform="rotate(-90 323.2 92.5)">VDDQ</text>
<text x="325.8" y="92.5" transform="rotate(-90 325.8 92.5)">VDDQ</text>
<text x="328.3" y="92.5" transform="rotate(-90 328.3 92.5)">VDDQ</text>
<text x="333.4" y="92.2" transform="rotate(-90 333.4 92.2)">VDDL</text>
<text x="338.3" y="94.6">DQ1</text>
<text x="338.3" y="92.1">DQ0</text>
<text x="283" y="97.2">RAS</text>
<text x="283" y="99.7">CAS</text>
<text x="338.3" y="99.7">DQ3</text>
<text x="338.3" y="97.2">DQ2</text>
<text x="78.5" y="104.8">DDR_DQ0</text>
<text x="78.5" y="107.3">DDR_DQ1</text>
<text x="97.1" y="104.8">DDR_MA0</text>
<text x="97.1" y="107.3">DDR_MA1</text>
<text x="283" y="107.3">CKE</text>
<text x="283" y="102.2">WE</text>
<text x="338.3" y="107.3">DQ6</text>
<text x="338.3" y="102.2">DQ4</text>
<text x="338.3" y="104.8">DQ5</text>
<text x="78.5" y="112.4">DDR_DQ3</text>
<text x="78.5" y="109.9">DDR_DQ2</text>
<text x="97.1" y="112.4">DDR_MA3</text>
<text x="97.1" y="109.9">DDR_MA2</text>
<text x="283" y="109.9">CLK</text>
<text x="283" y="112.4">CLK</text>
<text x="338.3" y="112.4">DQ8</text>
<text x="338.3" y="109.9">DQ7</text>
<text x="78.5" y="117.5">DDR_DQ5</text>
<text x="78.5" y="114.9">DDR_DQ4</text>
<text x="97.1" y="114.9">DDR_MA4</text>
<text x="97.1" y="117.5">DDR_MA5</text>
<text x="283" y="117.5">A0</text>
<text x="337.3" y="117.5">DQ10</text>
<text x="338.3" y="114.9">DQ9</text>
<text x="78.5" y="125.1">DDR_DQ8</text>
<text x="78.5" y="122.6">DDR_DQ7</text>
<text x="78.5" y="120">DDR_DQ6</text>
<text x="97.1" y="122.6">DDR_MA7</text>
<text x="97.1" y="125.1">DDR_MA8</text>
<text x="97.1" y="120">DDR_MA6</text>
<text x="283" y="125.1">A3</text>
<text x="283" y="120">A1</text>
<text x="283" y="122.6">A2</text>
<text x="337.3" y="122.6">DQ12</text>
<text x="337.3" y="120">DQ11</text>
<text x="337.3" y="125.1">DQ13</text>
<text x="78.5" y="127.6">DDR_DQ9</text>
<text x="78.5" y="130.2">DDR_DQ10</text>
<text x="96.1" y="130.2">DDR_MA10</text>
<text x="97.1" y="127.6">DDR_MA9</text>
<text x="283" y="130.2">A5</text>
<text x="283" y="127.6">A4</text>
<text x="337.3" y="127.6">DQ14</text>
<text x="337.3" y="130.2">DQ15</text>
<text x="78.5" y="132.7">DDR_DQ11</text>
<text x="78.5" y="137.8">DDR_DQ13</text>
<text x="78.5" y="135.3">DDR_DQ12</text>
<text x="96.1" y="132.7">DDR_MA11</text>
<text x="96.1" y="135.3">DDR_MA12</text>
<text x="97.1" y="137.8">DDR_ODT</text>
<text x="283" y="135.3">A7</text>
<text x="283" y="132.7">A6</text>
<text x="283" y="137.8">A8</text>
<text x="336.8" y="137.8">UDQS</text>
<text x="78.5" y="142.9">DDR_DQ15</text>
<text x="78.5" y="140.3">DDR_DQ14</text>
<text x="99.4" y="140.3">MCK_N</text>
<text x="99.5" y="142.9">MCK_P</text>
<text x="283" y="142.9">A10/AP</text>
<text x="283" y="140.3">A9</text>
<text x="336.8" y="140.3">UDQS</text>
<text x="78.5" y="148">DDR_DQM0</text>
<text x="97.1" y="148">DDR_CKE</text>
<text x="283" y="148">A12</text>
<text x="283" y="145.4">A11</text>
<text x="337" y="145.4">LDQS</text>
<text x="337" y="148">LDQS</text>
<text x="78.5" y="150.5">DDR_DQM1</text>
<text x="78.5" y="154.3">DDR_DQS0</text>
<text x="94.8" y="155.6">DDR_RAS_N</text>
<text x="94.8" y="153">DDR_CAS_N</text>
<text x="96.1" y="150.5">DDR_CS_N</text>
<text x="283" y="153">BA0</text>
<text x="283" y="155.6">BA1</text>
<text x="338.2" y="150.5">ODT</text>
<text x="339.3" y="155.6">NC</text>
<text x="78.5" y="160.7">DDR_BA0</text>
<text x="78.5" y="156.8">DDR_DQS1</text>
<text x="95.7" y="158.1">DDR_WE_N</text>
<text x="283" y="160.7">VREF</text>
<text x="339.3" y="160.7">NC</text>
<text x="339.3" y="158.1">NC</text>
<text x="78.5" y="163.2">DDR_BA1</text>
<text x="283" y="165.7">UDM</text>
<text x="339.3" y="163.2">NC</text>
<text x="339.3" y="165.7">NC</text>
<text x="283" y="168.3">LDM</text>
<text x="292.7" y="171.7" transform="rotate(-90 292.7 171.7)">VSS</text>
<text x="295.3" y="171.7" transform="rotate(-90 295.3 171.7)">VSS</text>
<text x="297.8" y="171.7" transform="rotate(-90 297.8 171.7)">VSS</text>
<text x="300.4" y="171.7" transform="rotate(-90 300.4 171.7)">VSS</text>
<text x="302.9" y="171.7" transform="rotate(-90 302.9 171.7)">VSS</text>
<text x="308" y="171.7" transform="rotate(-90 308 171.7)">VSSQ</text>
<text x="310.5" y="171.7" transform="rotate(-90 310.5 171.7)">VSSQ</text>
<text x="313.1" y="171.7" transform="rotate(-90 313.1 171.7)">VSSQ</text>
<text x="315.6" y="171.7" transform="rotate(-90 315.6 171.7)">VSSQ</text>
<text x="318.1" y="171.7" transform="rotate(-90 318.1 171.7)">VSSQ</text>
<text x="320.7" y="171.7" transform="rotate(-90 320.7 171.7)">VSSQ</text>
<text x="323.2" y="171.7" transform="rotate(-90 323.2 171.7)">VSSQ</text>
<text x="325.8" y="171.7" transform="rotate(-90 325.8 171.7)">VSSQ</text>
<text x="328.3" y="171.7" transform="rotate(-90 328.3 171.7)">VSSQ</text>
<text x="330.8" y="171.7" transform="rotate(-90 330.8 171.7)">VSSQ</text>
<text x="335.9" y="171.7" transform="rotate(-90 335.9 171.7)">VSSDL</text>
<text x="339.3" y="168.3">NC</text>
</g>
<g font-size="1.4" fill="#008484">
<text x="186.3" y="66">R503</text>
<text x="186.7" y="64.1">22R</text>
<text x="200.9" y="71.6">C513</text>
<text x="200.9" y="76.3">5pF</text>
<text x="214" y="80.4" transform="rotate(-90 214 80.4)">120R</text>
<text x="215.8" y="80.4" transform="rotate(-90 215.8 80.4)">R505</text>
<text x="186.7" y="94.6">22R</text>
<text x="186.3" y="96.4">R504</text>
<text x="200.9" y="102">C514</text>
<text x="200.9" y="106.7">5pF</text>
<text x="184" y="149" transform="rotate(-90 184 149)">R501</text>
<text x="195.9" y="145.2">C511</text>
<text x="196" y="149.9">100nF</text>
<text x="185.8" y="150.4" transform="rotate(-90 185.8 150.4)">4.7kR 1%</text>
<text x="195.9" y="170.6">C512</text>
<text x="184" y="174.4" transform="rotate(-90 184 174.4)">R502</text>
<text x="185.8" y="175.8" transform="rotate(-90 185.8 175.8)">4.7kR 1%</text>
<text x="196" y="175.3">100nF</text>
<text x="63.8" y="224">C501</text>
<text x="73.9" y="224">C502</text>
<text x="84.1" y="224">C503</text>
<text x="94.3" y="224">C504</text>
<text x="104.4" y="224">C505</text>
<text x="114.6" y="224">C506</text>
<text x="124.7" y="224">C507</text>
<text x="134.9" y="224">C508</text>
<text x="145.1" y="224">C509</text>
<text x="155.2" y="224">C510</text>
<text x="63.9" y="228.7">10nF</text>
<text x="74.1" y="228.7">100nF</text>
<text x="84.3" y="228.7">100nF</text>
<text x="94.4" y="228.7">100nF</text>
<text x="104.6" y="228.7">100nF</text>
<text x="114.7" y="228.7">10nF</text>
<text x="124.9" y="228.7">100nF</text>
<text x="135.1" y="228.7">100nF</text>
<text x="145.2" y="228.7">100nF</text>
<text x="155.4" y="228.7">100nF</text>
</g>
<g font-size="1.1" fill="#008484">
<text x="288.2" y="73.7">+1.8V</text>
<text x="184" y="132.2">+1.8V</text>
<text x="62.1" y="210.9">+1.8V</text>
</g>
</svg>
